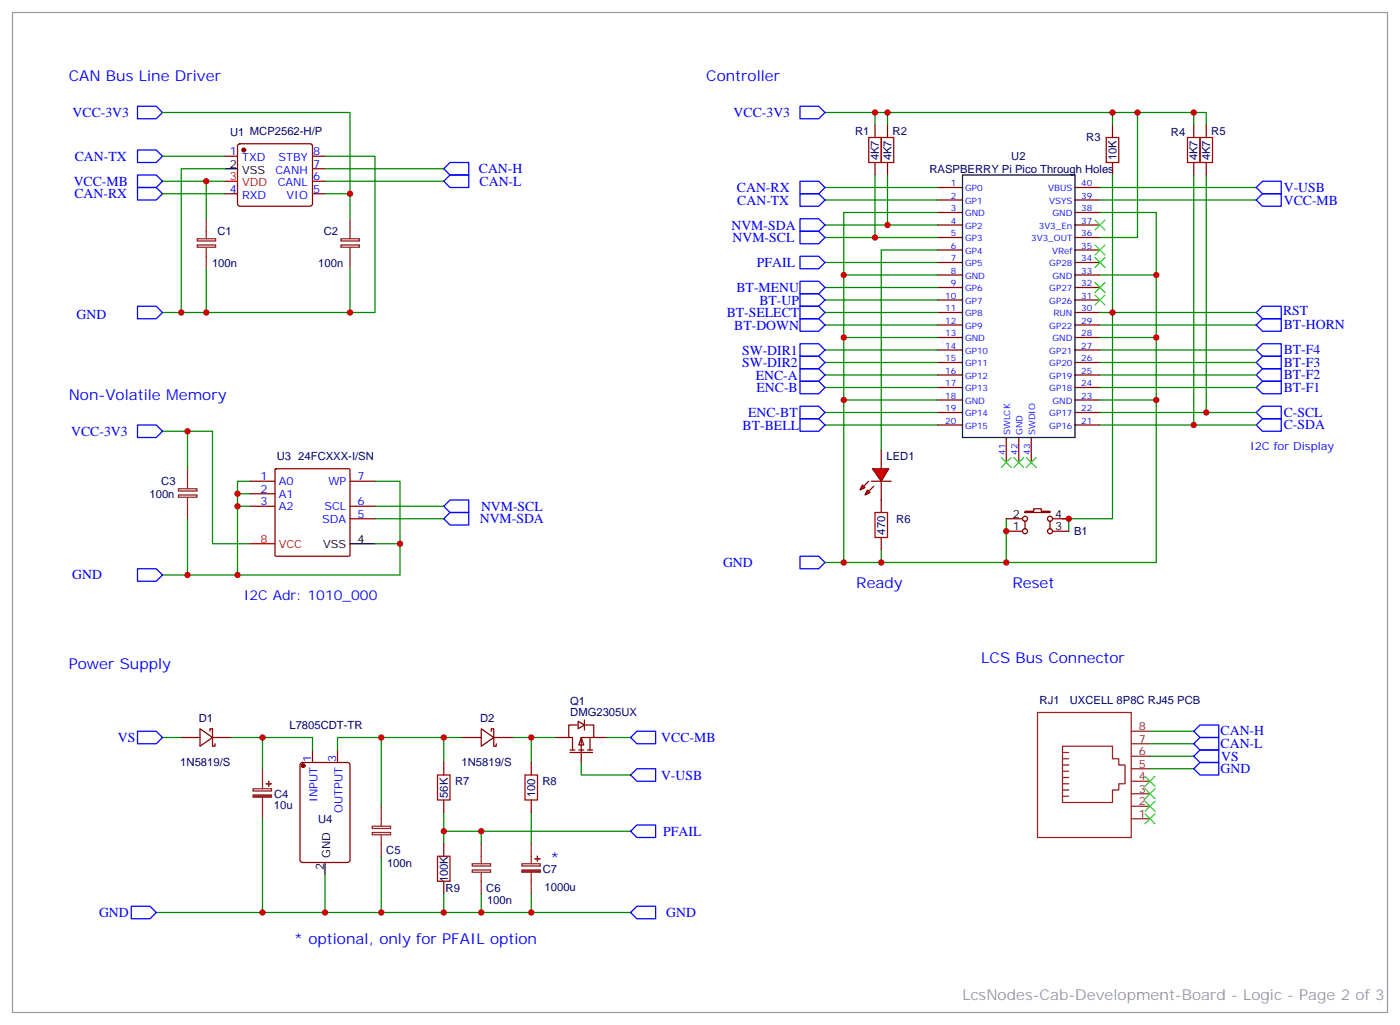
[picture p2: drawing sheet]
<svg xmlns="http://www.w3.org/2000/svg" width="395mm" height="289mm" viewBox="0 0 395 289" stroke-linecap="round" stroke-linejoin="round" font-family="sans-serif">
<g fill="none" stroke="#870000" stroke-width=".35">
<path d="M246.9 35.3v3.5M250.5 35.3v3.5M314 35.3v3.5M246.9 45.9v3.5M250.5 45.9v3.5M264.6 52.9h7M264.6 56.4h7M264.6 60h7M303.4 52.9h7M303.4 56.4h7M303.4 60h7M314 45.9v3.5"/>
<path d="M264.6 63.5h7M264.6 67h7M264.6 70.6h7M264.6 74.1h7M264.6 77.6h7M303.4 63.5h7M303.4 67h7M303.4 70.6h7M303.4 74.1h7M303.4 77.6h7M264.6 81.1h7M264.6 84.7h7"/>
<path d="M264.6 88.2h7M264.6 91.7h7M264.6 95.2h7M264.6 98.8h7M303.4 81.1h7M303.4 84.7h7M303.4 88.2h7M303.4 91.7h7M303.4 95.2h7M303.4 98.8h7M264.6 102.3h7M264.6 105.8h7"/>
<path d="M264.6 109.4h7M264.6 112.9h7M264.6 116.4h7M264.6 119.9h7M303.4 102.3h7M303.4 105.8h7M303.4 109.4h7M303.4 112.9h7M303.4 116.4h7M303.4 119.9h7M70.6 135.8h7M70.6 139.3h7"/>
<path d="M77.7 132.5l.3-.2h20.4l.3 .2 .1 24.1-.2 .3-20.6 .1-.3-.2zM98.8 135.8h7M284 123.5v7M287.5 123.5v7M291 123.5v7M70.6 142.9h7M98.8 146.4h7M98.8 142.9h7"/>
</g>
<path d="M271.6 49.4h31.8v74.1h-31.8zM98.8 153.5h7" fill="none" stroke="#000" stroke-width=".35"/>
<path d="M70.6 153.5h7" fill="none" stroke="#f00" stroke-width=".35"/>
<g fill="none" stroke="#008700" stroke-width=".35">
<path d="M232.8 31.8h88.2v35.2h-10.6M246.9 31.8v3.5M250.5 31.8v3.5M314 31.8v3.5M232.8 56.4h31.8M232.8 52.9h31.8M246.9 49.4v17.6M250.5 49.4v14.1M264.6 60h-26.5v17.6M310.4 60h15.9v17.6M310.4 56.4h44.1M310.4 52.9h44.1"/>
<path d="M232.8 67h31.8M232.8 74.1h31.8M232.8 63.5h31.8M248.7 70.6h15.9M264.6 77.6h-26.5v81.2h88.2v-81.2h-15.9M232.8 91.7h31.8M232.8 84.7h31.8M232.8 81.1h31.8M238.1 95.2h26.5M310.4 95.2h15.9M310.4 88.2h44.1M310.4 98.8h44.1"/>
<path d="M232.8 109.4h31.8M238.1 112.9h26.5M310.4 109.4h44.1M310.4 112.9h15.9M310.4 102.3h44.1M310.4 105.8h44.1M310.4 116.4h44.1M310.4 119.9h44.1M45.9 121.7h14.1v31.8h10.6M52.9 121.7v10.6M67 139.3h3.6M70.6 135.8h-3.6v26.5"/>
<path d="M105.8 135.8h7.1v26.5h-67M52.9 146.4v15.9M67 142.9h3.6M105.8 153.5h7.1M105.8 142.9h19.4M105.8 146.4h19.4M232.8 158.8h5.3M299.9 146.4h1.7v3.5"/>
</g>
<g fill="none" stroke="#00f" stroke-width=".35">
<path d="M225.8 30h5.3l1.7 1.8-1.7 1.7h-5.3zM225.8 54.7h5.3l1.7 1.7-1.7 1.8h-5.3zM225.8 51.2h5.3l1.7 1.7-1.7 1.8h-5.3zM354.5 56.4l1.8-1.7h5.3v3.5h-5.3zM354.5 52.9l1.8-1.7h5.3v3.5h-5.3zM225.8 72.3h5.3l1.7 1.8-1.7 1.7h-5.3zM225.8 65.3h5.3l1.7 1.7-1.7 1.8h-5.3zM225.8 61.7h5.3l1.7 1.8-1.7 1.8h-5.3zM354.5 88.2l1.8-1.8h5.3v3.6h-5.3zM354.5 98.8l1.8-1.8h5.3v3.5h-5.3zM38.8 119.9h5.3l1.8 1.8-1.8 1.8h-5.3zM354.5 102.3l1.8-1.8h5.3v3.6h-5.3z"/>
<path d="M354.5 105.8l1.8-1.7h5.3v3.5h-5.3zM354.5 109.4l1.8-1.8h5.3v3.5h-5.3zM354.5 116.4l1.8-1.7h5.3v3.5h-5.3zM354.5 119.9l1.8-1.7h5.3v3.5h-5.3zM125.2 146.4l1.8-1.8h5.3v3.6h-5.3zM125.2 142.9l1.8-1.8h5.3v3.5h-5.3zM225.8 157h5.3l1.7 1.8-1.7 1.7h-5.3zM38.8 160.5h5.3l1.8 1.8-1.8 1.7h-5.3z"/>
</g>
<path d="M50.4 139.7h5.2v.6h-5.2zM50.4 137.9h5.2v.7h-5.2zM52.9 132.3v5.6M52.9 140.4v6" fill="none" stroke="#8c2424" stroke-width=".35"/>
<path d="M309 72.7l2.9 2.8M309 62.1l2.9 2.8M309 69.1l2.9 2.9M311.9 72.7l-2.9 2.8M311.9 62.1l-2.9 2.8M311.9 69.1l-2.9 2.9M282.6 129.1l2.8 2.8M285.4 129.1l-2.8 2.8M286.1 129.1l2.8 2.8M288.9 129.1l-2.8 2.8M289.6 129.1l2.9 2.8M292.5 129.1l-2.9 2.8" fill="none" stroke="#3c3" stroke-width=".35"/>
<path d="M245.2 38.8h3.5v7.1h-3.5zM248.7 38.8h3.5v7.1h-3.5zM312.2 38.8h3.5v7.1h-3.5z" fill="none" stroke="#a10000" stroke-width=".35"/>
<g fill="#f00" stroke="#870000" stroke-width=".35">
<path d="M246.2 132.3h4.6l-2.1 3.5z"/>
<path d="M245.9 135.8h5.6z"/>
</g>
<g fill="#870000" stroke="#870000" stroke-width=".35">
<path d="M245.2 135.8l-1.4 1.4z"/>
<path d="M246.6 137.2l-1.4 1.4z"/>
</g>
<g fill="#f00" stroke="#870000" stroke-width=".35">
<path d="M243.4 136.9l.7 .7-1.4 .7z"/>
<path d="M244.8 138.3l.7 .7-1.4 .7z"/>
</g>
<g fill="none" stroke="#870000" stroke-width=".35">
<path d="M63.5 44.1h3.5M63.5 54.7h3.5M67.3 40.8l.4-.2h19.8l.5 .2 .2 .5v16.2l-.2 .5-.5 .2h-19.8l-.5-.2-.2-.5v-16.2zM88.2 44.1h3.5M88.2 54.7h3.5M88.2 51.2h3.5M88.2 47.6h3.5M248.7 127v5.3M248.7 135.8v8.8M248.7 151.7v3.5M84.9 215.4l.5-.2h12.7l.6 .4 .1 27.1-.5 .7h-12.9l-.7-.4v-27.1zM88.2 211.7v3.5"/>
<path d="M95.2 211.7v3.5M125.2 215.2v3.5M130.5 208.1h5.3M135.8 205.7l3.5 2.4-3.5 2.5zM138.6 206.4v-.7h.7v4.9h.8v-.7M139.3 208.1h5.3M149.9 215.2v3.5M164.9 203.2v2.8M125.2 225.8v3.5M125.2 238.1v3.6M149.9 225.8v3.5M125.2 248.7v3.5"/>
</g>
<path d="M246.9 144.6h3.6v7.1h-3.6zM123.5 218.7h3.5v7.1h-3.5zM148.2 218.7h3.5v7.1h-3.5zM123.5 241.7h3.5v7h-3.5z" fill="none" stroke="#a10000" stroke-width=".35"/>
<g fill="none" stroke="#008700" stroke-width=".35">
<path d="M45.9 31.8h52.9v22.9h-7.1M45.9 54.7h17.6M45.9 44.1h17.6M45.9 51.2h17.6M63.5 47.6h-12.3v40.6h-5.3M91.7 44.1h14.1v44.1h-54.6M91.7 51.2h33.5M91.7 47.6h33.5M98.8 54.7v7M314 49.4v97h-12.4M98.8 75.8v12.4M248.7 70.6v56.4"/>
<path d="M248.7 155.2v3.6M284 146.4v12.4M74.1 208.1v8.9M107.6 208.1v19.4M125.2 208.1h-30v3.6M125.2 208.1v7.1M125.2 208.1h5.3M144.6 208.1h12.4M149.9 208.1v7.1M74.1 231.1v26.4M125.2 229.3v8.8M125.2 234.6h53"/>
<path d="M135.8 234.6v3.5M149.9 229.3v8.8M44.1 257.5h134.1M91.7 246.9v10.6M107.6 241.7v15.8M125.2 252.2v5.3M135.8 252.2v5.3M149.9 252.2v5.3"/>
</g>
<g fill="#870000" stroke="#870000" stroke-width=".35">
<circle cx="68.8" cy="42.3" r=".53"/>
<circle cx="85.5" cy="216.1" r=".53"/>
</g>
<path d="M63.5 47.6h3.5M91.7 243.4v3.5" fill="none" stroke="#000" stroke-width=".35"/>
<path d="M63.5 51.2h3.5" fill="none" stroke="#f00" stroke-width=".35"/>
<path d="M38.8 30h5.3l1.8 1.8-1.8 1.7h-5.3zM38.8 42.3h5.3l1.8 1.8-1.8 1.8h-5.3zM38.8 52.9h5.3l1.8 1.8-1.8 1.7h-5.3zM38.8 49.4h5.3l1.8 1.8-1.8 1.7h-5.3zM127 45.9h5.3v3.5h-5.3l-1.8-1.8zM127 49.4h5.3v3.5h-5.3l-1.8-1.7zM38.8 86.4h5.3l1.8 1.8-1.8 1.8h-5.3zM179.7 217h5.3v3.5h-5.3l-1.7-1.8zM179.7 232.8h5.3v3.6h-5.3l-1.7-1.8zM179.7 255.8h5.3v3.5h-5.3l-1.7-1.8z" fill="none" stroke="#00f" stroke-width=".35"/>
<g fill="none" stroke="#8c2424" stroke-width=".35">
<path d="M96.2 69.1h5.2v.7h-5.2zM96.2 67.4h5.2v.6h-5.2zM98.8 61.7v5.7M98.8 69.9v5.9M74.1 217v5.6M71.4 222.6h5.2v.6h-5.2zM74.1 225.1v6M105.1 234.9h5.1v.7h-5.1zM105.1 233.2h5.1v.6h-5.1zM107.6 227.5v5.7M107.6 235.7v6M135.8 238.1v5.7"/>
<path d="M149.9 238.1v5.7M133.3 245.5h5.2v.7h-5.2zM133.3 243.8h5.2v.6h-5.2zM135.8 246.2v6M147.3 243.8h5.2v.6h-5.2zM149.9 246.2v6"/>
</g>
<g fill="#8c2424" stroke="#8c2424" stroke-width=".35">
<path d="M71.4 224.4h5.2v.6h-5.2z"/>
<path d="M75.1 221.2h1.5z"/>
<path d="M75.8 220.5v1.4z"/>
<path d="M147.3 245.5h5.2v.7h-5.2z"/>
<path d="M151 242.4h1.4z"/>
<path d="M151.7 241.7v1.4z"/>
</g>
<path d="M163.2 203.6l1.7 1-1.7 1.1z" fill="#fff" stroke="#870000" stroke-width=".35"/>
<g fill="none" stroke="#870000" stroke-width=".35">
<path d="M336.9 35.3v3.5M340.4 35.3v3.5M336.9 45.9v3.5M340.4 45.9v3.5M284 149.9h4.6M284 146.4h4.6M289.3 144.3h2.4v-.7h2.2v.7h2.4v.3h-7zM289.3 147.1v2.1M296.3 147.1v2.1M297 149.9h4.6M297 146.4h4.6M51.2 208.1h5.2"/>
<path d="M56.4 205.7l3.6 2.4-3.6 2.5zM59.3 206.4v-.7h.7v4.9h.7v-.7M60 208.1h5.3M157 208.1h3.5M160.9 211.7h1.4M160.9 212.4h6.3M163 204.6h-2.5v3.5h1.1v3.6M163.3 211.7h1.4M164 208.1l.7 2.2h-1.4zM165.1 204.6h2.5v3.5h-3.6v7.1M165.8 211.7h1.4M166.5 208.1v3.6"/>
<path d="M167.6 208.1h3.5"/>
<circle cx="289.3" cy="149.9" r=".71"/>
<circle cx="289.3" cy="146.4" r=".71"/>
<circle cx="296.3" cy="149.9" r=".71"/>
<circle cx="296.3" cy="146.4" r=".71"/>
</g>
<g fill="none" stroke="#008700" stroke-width=".35">
<path d="M321 31.8h19.4v3.5M336.9 31.8v3.5M58.2 51.2v10.5M336.9 49.4v70.5M340.4 49.4v67M58.2 75.8v12.4M232.8 88.2h31.8M232.8 98.8h31.8M310.4 91.7h44.1M232.8 105.8h31.8M232.8 102.3h31.8M232.8 116.4h31.8"/>
<path d="M232.8 119.9h31.8M45.9 208.1h5.3M65.3 208.1h22.9v3.6M164 215.2v3.5h14.2M171.1 208.1h7.1M324.6 217h12.3M324.6 209.9h12.3M324.6 206.4h12.3M324.6 213.4h12.3"/>
</g>
<g fill="none" stroke="#00f" stroke-width=".35">
<path d="M225.8 79.4h5.3l1.7 1.7-1.7 1.8h-5.3zM225.8 82.9h5.3l1.7 1.8-1.7 1.7h-5.3zM225.8 86.4h5.3l1.7 1.8-1.7 1.8h-5.3zM225.8 90h5.3l1.7 1.7-1.7 1.8h-5.3zM225.8 97h5.3l1.7 1.8-1.7 1.7h-5.3zM354.5 91.7l1.8-1.7h5.3v3.5h-5.3zM225.8 107.6h5.3l1.7 1.8-1.7 1.7h-5.3zM225.8 104.1h5.3l1.7 1.7-1.7 1.8h-5.3zM225.8 100.5h5.3l1.7 1.8-1.7 1.8h-5.3zM225.8 114.7h5.3l1.7 1.7-1.7 1.8h-5.3zM225.8 118.2h5.3l1.7 1.7-1.7 1.8h-5.3zM38.8 206.4h5.3l1.8 1.7-1.8 1.8h-5.3z"/>
<path d="M179.7 206.4h5.3v3.5h-5.3l-1.7-1.8zM336.9 209.9l1.8-1.8h5.3v3.6h-5.3zM336.9 217l1.8-1.8h5.3v3.5h-5.3zM336.9 213.4l1.8-1.7h5.3v3.5h-5.3zM338.7 204.6h5.3v3.5h-5.3l-1.8-1.7zM37 255.8h5.3l1.8 1.7-1.8 1.8h-5.3z"/>
</g>
<g fill="none" stroke="#8c2424" stroke-width=".35">
<path d="M55.7 69.1h5.2v.7h-5.2zM55.7 67.4h5.2v.6h-5.2zM58.2 61.7v5.7M58.2 69.9v5.9M292.8 201.1h26.5v35.3h-26.5zM299.9 219.4h1.7M299.9 217.7h1.7M299.9 215.9h1.7M299.9 214.1h1.7M299.9 212.4h1.7M299.9 210.6h14.1v3.5h1.7v1.8h1.8v5.3h-1.8v1.8h-1.7v3.5h-14.1zM319.3 217h5.3"/>
<path d="M319.3 213.4h5.3M319.3 209.9h5.3M319.3 206.4h5.3M299.9 224.7h1.7M299.9 223h1.7M299.9 221.2h1.7M319.3 231.1h5.3M319.3 227.5h5.3M319.3 224h5.3M319.3 220.5h5.3"/>
</g>
<path d="M335.1 38.8h3.6v7.1h-3.6zM338.7 38.8h3.5v7.1h-3.5z" fill="none" stroke="#a10000" stroke-width=".35"/>
<path d="M309 79.7l2.9 2.9M311.9 79.7l-2.9 2.9M309 83.3l2.9 2.8M311.9 83.3l-2.9 2.8M323.1 219.1l2.9 2.8M326 219.1l-2.9 2.8M323.1 226.1l2.9 2.9M323.1 229.7l2.9 2.8M323.1 222.6l2.9 2.8M326 226.1l-2.9 2.9M326 229.7l-2.9 2.8M326 222.6l-2.9 2.8" fill="none" stroke="#3c3" stroke-width=".35"/>
<path d="M3.5 3.5h388.1v282.3h-388.1z" fill="none" stroke="#999" stroke-width=".35"/>
<g fill="#c00">
<circle cx="67" cy="139.3" r=".88"/>
<circle cx="67" cy="142.9" r=".88"/>
<circle cx="67" cy="162.3" r=".88"/>
<circle cx="52.9" cy="121.7" r=".88"/>
<circle cx="52.9" cy="162.3" r=".88"/>
<circle cx="112.9" cy="153.5" r=".88"/>
<circle cx="246.9" cy="67" r=".88"/>
<circle cx="250.5" cy="63.5" r=".88"/>
<circle cx="246.9" cy="31.7" r=".88"/>
<circle cx="314" cy="88.2" r=".88"/>
<circle cx="301.6" cy="146.4" r=".88"/>
<circle cx="314" cy="31.7" r=".88"/>
<circle cx="250.5" cy="31.7" r=".88"/>
<circle cx="326.3" cy="77.6" r=".88"/>
<circle cx="238.1" cy="77.6" r=".88"/>
<circle cx="238.1" cy="95.2" r=".88"/>
<circle cx="238.1" cy="112.9" r=".88"/>
<circle cx="238.1" cy="158.7" r=".88"/>
<circle cx="248.7" cy="158.7" r=".88"/>
<circle cx="326.3" cy="95.2" r=".88"/>
<circle cx="326.3" cy="112.9" r=".88"/>
<circle cx="284" cy="158.7" r=".88"/>
<circle cx="98.8" cy="88.2" r=".88"/>
<circle cx="98.8" cy="54.7" r=".88"/>
<circle cx="107.6" cy="208.1" r=".88"/>
<circle cx="107.6" cy="257.5" r=".88"/>
<circle cx="135.8" cy="257.5" r=".88"/>
<circle cx="149.9" cy="257.5" r=".88"/>
<circle cx="125.2" cy="257.5" r=".88"/>
<circle cx="74.1" cy="257.5" r=".88"/>
<circle cx="135.8" cy="234.6" r=".88"/>
<circle cx="149.9" cy="208.1" r=".88"/>
<circle cx="91.7" cy="257.5" r=".88"/>
<circle cx="125.2" cy="234.6" r=".88"/>
<circle cx="125.2" cy="208.1" r=".88"/>
<circle cx="321" cy="31.7" r=".88"/>
<circle cx="336.9" cy="31.7" r=".88"/>
<circle cx="336.9" cy="119.9" r=".88"/>
<circle cx="340.4" cy="116.4" r=".88"/>
<circle cx="74.1" cy="208.1" r=".88"/>
<circle cx="284" cy="149.9" r=".88"/>
<circle cx="51.2" cy="88.2" r=".88"/>
<circle cx="58.2" cy="88.2" r=".88"/>
<circle cx="58.2" cy="51.2" r=".88"/>
</g>
<g font-size="4.2" fill="#00f">
<text x="19.4" y="22.9">CAN Bus Line Driver</text>
<text x="199.3" y="22.9">Controller</text>
<text x="19.4" y="112.9">Non-Volatile Memory</text>
<text x="241.7" y="165.8">Ready</text>
<text x="285.8" y="165.8">Reset</text>
<text x="19.4" y="188.7">Power Supply</text>
<text x="276.9" y="187">LCS Bus Connector</text>
<text x="155.2" y="243.4">*</text>
<text x="82.9" y="266.3">* optional, only for PFAIL option</text>
</g>
<text font-size="4.2" fill="#999" x="271.6" y="282.2">LcsNodes-Cab-Development-Board - Logic - Page 2 of 3</text>
<g font-size="3.9" fill="#00f">
<text x="20.5" y="33">VCC-3V3</text>
<text x="207.1" y="33">VCC-3V3</text>
<text x="21.1" y="45.4">CAN-TX</text>
<text x="20.8" y="52.4">VCC-MB</text>
<text x="135.2" y="48.9">CAN-H</text>
<text x="135.4" y="52.4">CAN-L</text>
<text x="21" y="56">CAN-RX</text>
<text x="208" y="54.2">CAN-RX</text>
<text x="208.1" y="57.7">CAN-TX</text>
<text x="362.3" y="57.8">VCC-MB</text>
<text x="362.3" y="54.2">V-USB</text>
<text x="206.4" y="64.8">NVM-SDA</text>
<text x="206.8" y="68.4">NVM-SCL</text>
<text x="213.6" y="75.4">PFAIL</text>
<text x="207.8" y="82.4">BT-MENU</text>
<text x="21.6" y="90">GND</text>
<text x="205.1" y="89.5">BT-SELECT</text>
<text x="214.3" y="85.9">BT-UP</text>
<text x="362.1" y="89">RST</text>
<text x="207.2" y="93">BT-DOWN</text>
<text x="362.3" y="92.9">BT-HORN</text>
<text x="209.4" y="100">SW-DIR1</text>
<text x="362.3" y="100">BT-F4</text>
<text x="209.4" y="103.6">SW-DIR2</text>
<text x="213.3" y="107.1">ENC-A</text>
<text x="362.3" y="103.5">BT-F3</text>
<text x="362.3" y="107">BT-F2</text>
<text x="213.5" y="110.6">ENC-B</text>
<text x="362.3" y="110.6">BT-F1</text>
<text x="211.1" y="117.7">ENC-BT</text>
<text x="362.3" y="117.6">C-SCL</text>
<text x="20.1" y="123">VCC-3V3</text>
<text x="209.6" y="121.2">BT-BELL</text>
<text x="362.3" y="121.2">C-SDA</text>
<text x="135.4" y="147.7">NVM-SDA</text>
<text x="135.7" y="144.1">NVM-SCL</text>
<text x="204.1" y="160">GND</text>
<text x="20.4" y="163.5">GND</text>
<text x="68.8" y="169.3">I2C Adr: 1010_000</text>
<text x="33.3" y="209.3">VS</text>
<text x="186.6" y="209.4">VCC-MB</text>
<text x="344.5" y="207.4">CAN-H</text>
<text x="344.5" y="211">CAN-L</text>
<text x="344.7" y="214.7">VS</text>
<text x="186.6" y="220">V-USB</text>
<text x="344.5" y="218">GND</text>
<text x="187.2" y="235.8">PFAIL</text>
<text x="28" y="258.8">GND</text>
<text x="188" y="258.8">GND</text>
</g>
<g font-size="3.2" fill="#000080">
<text x="64.9" y="38.3">U1 MCP2562-H/P</text>
<text x="241.3" y="38.1">R1</text>
<text x="251.9" y="38.1">R2</text>
<text x="306.6" y="39.9">R3</text>
<text x="330.5" y="38.3">R4</text>
<text x="341.9" y="38.1">R5</text>
<text x="248" y="45.3" transform="rotate(-90 248 45.3)">4K7</text>
<text x="251.6" y="45.3" transform="rotate(-90 251.6 45.3)">4K7</text>
<text x="285.4" y="45.2">U2</text>
<text x="315.1" y="45.3" transform="rotate(-90 315.1 45.3)">10K</text>
<text x="338" y="45.3" transform="rotate(-90 338 45.3)">4K7</text>
<text x="341.5" y="45.3" transform="rotate(-90 341.5 45.3)">4K7</text>
<text x="262.3" y="48.8">RASPBERRY Pi Pico Through Holes</text>
<text x="61.4" y="66.4">C1</text>
<text x="91.4" y="66.4">C2</text>
<text x="59.8" y="75.2">100n</text>
<text x="89.8" y="75.2">100n</text>
<text x="78.1" y="129.9">U3</text>
<text x="84.2" y="129.9">24FCXXX-I/SN</text>
<text x="250.2" y="129.9">LED1</text>
<text x="45.5" y="137">C3</text>
<text x="42.2" y="140.5">100n</text>
<text x="253" y="147.5">R6</text>
<text x="249.8" y="150.9" transform="rotate(-90 249.8 150.9)">470</text>
<text x="303.1" y="151.1">B1</text>
<text x="56.1" y="203.9">D1</text>
<text x="135.5" y="203.9">D2</text>
<text x="160.9" y="202.1">DMG2305UX</text>
<text x="160.9" y="199.1">Q1</text>
<text x="293.4" y="198.7">RJ1</text>
<text x="301.9" y="198.7">UXCELL 8P8C RJ45 PCB</text>
<text x="81.7" y="205.8">L7805CDT-TR</text>
<text x="50.9" y="216.2">1N5819/S</text>
<text x="128.4" y="221.6">R7</text>
<text x="130.3" y="216.2">1N5819/S</text>
<text x="153.1" y="221.6">R8</text>
<text x="77.3" y="225.2">C4</text>
<text x="126.4" y="225.2" transform="rotate(-90 126.4 225.2)">56K</text>
<text x="151.1" y="225" transform="rotate(-90 151.1 225)">100</text>
<text x="77.3" y="228.3">10u</text>
<text x="89.8" y="232.2">U4</text>
<text x="109" y="241">C5</text>
<text x="109.2" y="244.6">100n</text>
<text x="125.7" y="251.6">R9</text>
<text x="126.4" y="249" transform="rotate(-90 126.4 249)">100K</text>
<text x="137.2" y="251.6">C6</text>
<text x="153.2" y="246.3">C7</text>
<text x="153.7" y="251.6">1000u</text>
<text x="137.4" y="255.1">100n</text>
</g>
<g font-size="3.2" fill="#00f">
<text x="64.8" y="43.7">1</text>
<text x="68.3" y="45.5">TXD</text>
<text x="78.6" y="45.5">STBY</text>
<text x="88.4" y="47.3">7</text>
<text x="88.4" y="43.7">8</text>
<text x="77.7" y="49">CANH</text>
<text x="78.4" y="52.6">CANL</text>
<text x="88.4" y="50.8">6</text>
<text x="64.8" y="54.3">4</text>
<text x="68.3" y="56.1">RXD</text>
<text x="80.9" y="56.1">VIO</text>
<text x="88.4" y="54.3">5</text>
<text x="352.8" y="127">I2C for Display</text>
<text x="73.5" y="135.5">1</text>
<text x="78.7" y="136.9">A0</text>
<text x="92.7" y="136.9">WP</text>
<text x="100.9" y="135.5">7</text>
<text x="73.5" y="142.5">3</text>
<text x="73.5" y="139">2</text>
<text x="78.7" y="143.9">A2</text>
<text x="78.7" y="140.4">A1</text>
<text x="91.6" y="143.9">SCL</text>
<text x="100.9" y="142.5">6</text>
<text x="90.9" y="147.5">SDA</text>
<text x="100.9" y="146.1">5</text>
<text x="87.8" y="215" transform="rotate(-90 87.8 215)">1</text>
<text x="94.9" y="215" transform="rotate(-90 94.9 215)">3</text>
<text x="89.6" y="226.4" transform="rotate(-90 89.6 226.4)">INPUT</text>
<text x="96.7" y="229.5" transform="rotate(-90 96.7 229.5)">OUTPUT</text>
</g>
<g font-size="3.2">
<text x="64.8" y="47.3">2</text>
<text x="68.3" y="49">VSS</text>
<text x="285.8" y="149.6">1</text>
<text x="285.8" y="146.1">2</text>
<text x="297.7" y="149.6">3</text>
<text x="297.7" y="146.1">4</text>
<text x="91.2" y="154.5">VSS</text>
<text x="100.9" y="153.1">4</text>
<text x="91.4" y="245.6" transform="rotate(-90 91.4 245.6)">2</text>
<text x="93.1" y="242.1" transform="rotate(-90 93.1 242.1)">GND</text>
</g>
<g font-size="3.2" fill="#f00">
<text x="64.8" y="50.8">3</text>
<text x="68.3" y="52.6">VDD</text>
<text x="73.5" y="153.1">8</text>
<text x="78.7" y="154.5">VCC</text>
</g>
<g font-size="3.2" fill="#8d2323">
<text x="321.4" y="209.6">7</text>
<text x="321.4" y="206">8</text>
<text x="321.4" y="213.1">6</text>
<text x="321.4" y="220.1">4</text>
<text x="321.4" y="216.6">5</text>
<text x="321.4" y="227.2">2</text>
<text x="321.4" y="223.7">3</text>
<text x="321.4" y="230.7">1</text>
</g>
<g font-size="2.5" fill="#00f">
<text x="268.3" y="52.6">1</text>
<text x="272.3" y="54">GP0</text>
<text x="295.8" y="54">VBUS</text>
<text x="305.2" y="52.6">40</text>
<text x="268.3" y="59.6">3</text>
<text x="268.3" y="56.1">2</text>
<text x="272.3" y="57.5">GP1</text>
<text x="296.1" y="57.5">VSYS</text>
<text x="305.2" y="56.1">39</text>
<text x="305.2" y="59.6">38</text>
<text x="268.3" y="63.1">4</text>
<text x="272.3" y="64.6">GP2</text>
<text x="272.3" y="61">GND</text>
<text x="293.2" y="64.6">3V3_En</text>
<text x="297" y="61">GND</text>
<text x="305.2" y="63.1">37</text>
<text x="268.3" y="70.2">6</text>
<text x="268.3" y="66.7">5</text>
<text x="272.3" y="71.6">GP4</text>
<text x="272.3" y="68.1">GP3</text>
<text x="291" y="68.1">3V3_OUT</text>
<text x="296.9" y="71.6">VRef</text>
<text x="305.2" y="66.7">36</text>
<text x="305.2" y="70.2">35</text>
<text x="268.3" y="77.3">8</text>
<text x="268.3" y="73.7">7</text>
<text x="272.3" y="75.1">GP5</text>
<text x="296.1" y="75.1">GP28</text>
<text x="305.2" y="73.7">34</text>
<text x="305.2" y="77.3">33</text>
<text x="268.3" y="80.8">9</text>
<text x="272.3" y="82.2">GP6</text>
<text x="272.3" y="78.7">GND</text>
<text x="296.1" y="82.2">GP27</text>
<text x="297" y="78.7">GND</text>
<text x="305.2" y="80.8">32</text>
<text x="266.7" y="87.8">11</text>
<text x="266.7" y="84.3">10</text>
<text x="272.3" y="89.3">GP8</text>
<text x="272.3" y="85.7">GP7</text>
<text x="296.1" y="85.7">GP26</text>
<text x="297.3" y="89.3">RUN</text>
<text x="305.2" y="84.3">31</text>
<text x="305.2" y="87.8">30</text>
<text x="266.7" y="94.9">13</text>
<text x="266.7" y="91.4">12</text>
<text x="272.3" y="92.8">GP9</text>
<text x="296.1" y="92.8">GP22</text>
<text x="305.2" y="91.4">29</text>
<text x="305.2" y="94.9">28</text>
<text x="266.7" y="102">15</text>
<text x="266.7" y="98.4">14</text>
<text x="272.3" y="99.8">GP10</text>
<text x="272.3" y="96.3">GND</text>
<text x="296.1" y="99.8">GP21</text>
<text x="297" y="96.3">GND</text>
<text x="305.2" y="98.4">27</text>
<text x="305.2" y="102">26</text>
<text x="266.7" y="105.5">16</text>
<text x="272.3" y="106.9">GP12</text>
<text x="272.3" y="103.4">GP11</text>
<text x="296.1" y="103.4">GP20</text>
<text x="296.1" y="106.9">GP19</text>
<text x="305.2" y="105.5">25</text>
<text x="266.7" y="112.5">18</text>
<text x="266.7" y="109">17</text>
<text x="272.3" y="113.9">GND</text>
<text x="272.3" y="110.4">GP13</text>
<text x="296.1" y="110.4">GP18</text>
<text x="297" y="113.9">GND</text>
<text x="305.2" y="109">24</text>
<text x="305.2" y="112.5">23</text>
<text x="266.7" y="119.6">20</text>
<text x="266.7" y="116.1">19</text>
<text x="272.3" y="117.5">GP14</text>
<text x="296.1" y="117.5">GP17</text>
<text x="305.2" y="116.1">22</text>
<text x="305.2" y="119.6">21</text>
<text x="272.3" y="121">GP15</text>
<text x="285" y="122.8" transform="rotate(-90 285 122.8)">SWLCK</text>
<text x="288.6" y="122.8" transform="rotate(-90 288.6 122.8)">GND</text>
<text x="292.1" y="122.8" transform="rotate(-90 292.1 122.8)">SWDIO</text>
<text x="296.1" y="121">GP16</text>
<text x="283.6" y="128.4" transform="rotate(-90 283.6 128.4)">41</text>
<text x="287.2" y="128.4" transform="rotate(-90 287.2 128.4)">42</text>
<text x="290.7" y="128.4" transform="rotate(-90 290.7 128.4)">43</text>
</g>
</svg>
